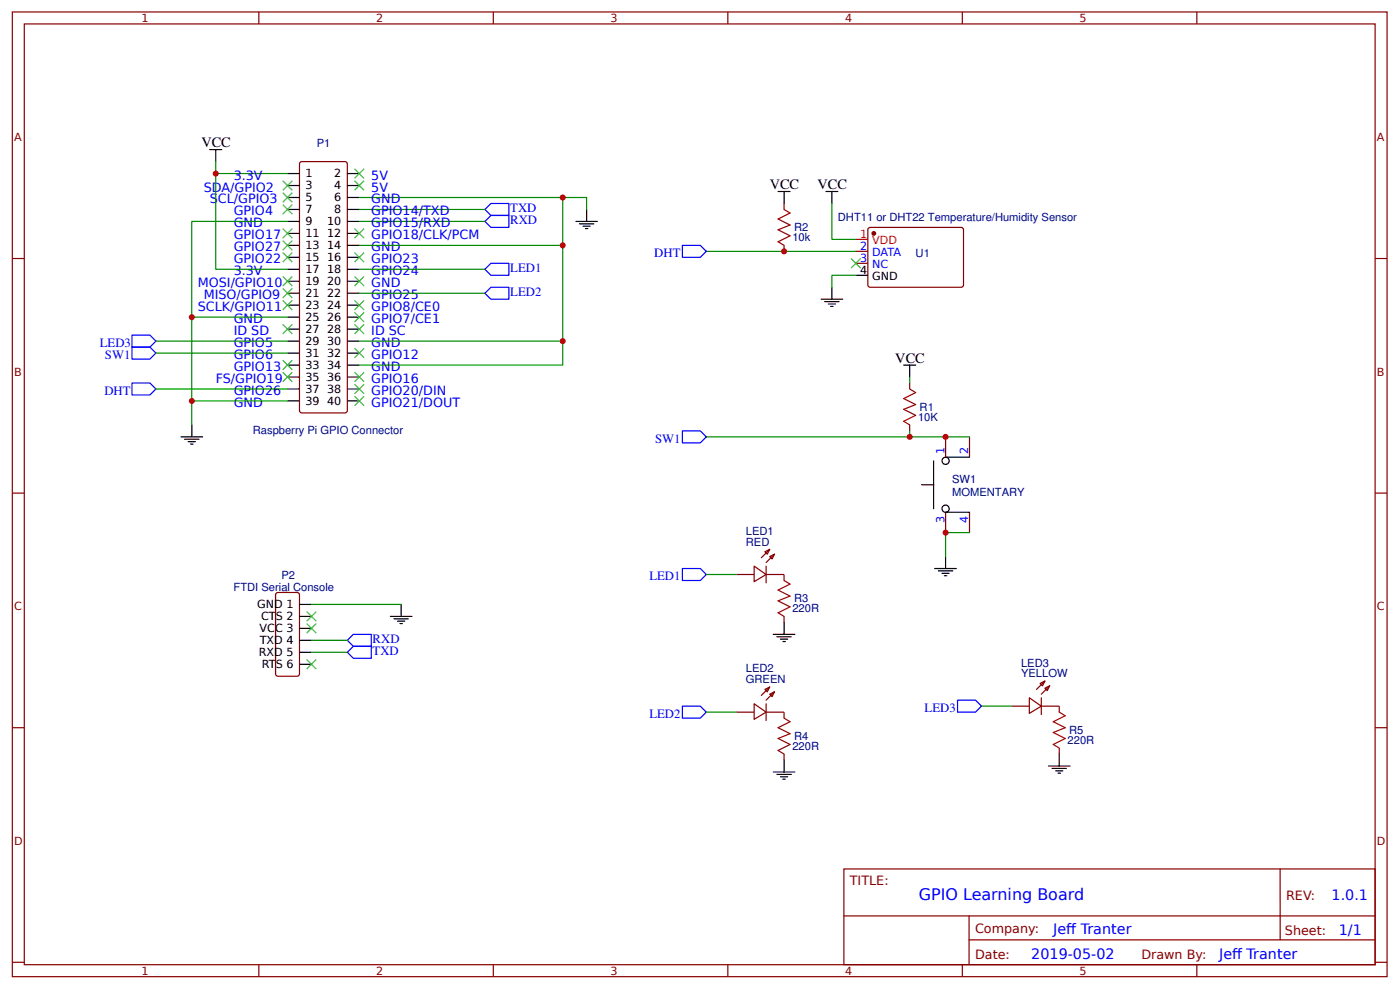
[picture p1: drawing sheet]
<svg xmlns="http://www.w3.org/2000/svg" width="310mm" height="219mm" viewBox="0 0 310 219" stroke-linecap="round" stroke-linejoin="round" font-family="sans-serif">
<g fill="none" stroke="#800" stroke-width=".26">
<path d="M2.7 2.6h304v213.3h-304zM5.4 5.3h298.7v208h-298.7zM57.2 2.6v2.7M109.1 2.6v2.7M160.9 2.6v2.7M212.8 2.6v2.7M264.7 2.6v2.7M66.5 35.8l9.8-.1 .4 .3 .1 .2v54.6l-.1 .2-.4 .3h-9.5l-.3-.1-.3-.4v-54.6zM2.7 57.1h2.7M173.4 45v1.3M173.4 54.2v1.4M189.3 55.6h2.6"/>
<path d="M189.3 58.2h2.6M192 50.5l.4-.2h20.4l.3 .5-.1 12.4-.5 .3-20.3-.1-.3-.4zM304.1 57.1h2.6M201.2 84.7v1.3M201.2 93.9v1.3M2.7 109h2.7M304.1 109h2.6M61.2 131h4.5l.5 .2v.3v17.5v.2l-.5 .3h-4.2l-.3-.1-.3-.4v-17.5zM162.8 127h4M166.8 125.1l2.6 1.9-2.6 1.6zM169.1 122l1.1-.6-.5 1.1zM169.4 127h4v1.3"/>
<path d="M169.4 125.1v3.8M170.2 123l1.1-.5-.6 1.1zM170.2 121.4l-1.8 1.9M171.3 122.5l-1.9 1.9M173.4 136.3v1.3M162.8 157.4h4M166.8 155.6l2.6 1.8-2.6 1.6zM169.1 152.4l1.1-.5-.5 1zM169.4 157.4h4v1.3M169.4 155.6v3.7M170.2 153.5l1.1-.6-.6 1.1zM170.2 151.9l-1.8 1.8"/>
<path d="M171.3 152.9l-1.9 1.9M223.7 156.1h3.9M227.6 154.3l2.7 1.8-2.7 1.6zM230 151.1l1.1-.6-.6 1.1zM230.3 156.1h3.9v1.3M230.3 154.3v3.7M231.1 152.1l1-.5-.5 1.1zM231.1 150.5l-1.9 1.9M232.1 151.6l-1.8 1.9M2.7 160.9h2.7M173.4 166.7v1.3M234.2 165.4v1.3"/>
<path d="M304.1 160.9h2.6M186.6 192.1h117.5v21.2h-117.5zM283.1 192.1v15.7M2.7 212.7h2.7M57.2 213.3v2.6M109.1 213.3v2.6M160.9 213.3v2.6M186.6 202.5h117.4M212.8 213.3v2.6M214.3 207.8h89.7M214.3 202.5v10.6M264.7 213.3v2.6"/>
<path d="M304.1 212.7h2.6"/>
</g>
<circle cx="193.2" cy="51.6" r=".4" fill="#800" stroke="#800" stroke-width=".26"/>
<path d="M189.3 52.9h2.6" fill="none" stroke="#f00" stroke-width=".26"/>
<g fill="none" stroke="#000" stroke-width=".26">
<path d="M46.4 33.1h2.6M47.7 33.1v2.6M63.6 38.4h2.6M76.8 38.4h2.7M63.6 41h2.6M63.6 43.7h2.6M63.6 46.3h2.6M63.6 48.9h2.6M63.6 51.6h2.6M63.6 54.2h2.6M63.6 56.9h2.6M63.6 59.5h2.6"/>
<path d="M76.8 41h2.7M76.8 43.7h2.7M76.8 46.3h2.7M76.8 48.9h2.7M76.8 51.6h2.7M76.8 54.2h2.7M76.8 56.9h2.7M76.8 59.5h2.7M127.3 48.9h4.8M128.1 49.5h3.2M128.9 50h1.6M129.5 50.5h.5"/>
<path d="M129.7 46.3v2.6M172.1 42.3h2.6M173.4 42.3v2.7M182.6 42.3h2.7M184 42.3v2.7M63.6 62.2h2.6M63.6 64.8h2.6M63.6 67.5h2.6M63.6 70.1h2.6M63.6 72.8h2.6M63.6 75.4h2.6M63.6 78.1h2.6"/>
<path d="M76.8 62.2h2.7M76.8 64.8h2.7M76.8 67.5h2.7M76.8 70.1h2.7M76.8 72.8h2.7M76.8 75.4h2.7M76.8 78.1h2.7M181.6 66.1h4.7M182.4 66.7h3.2M183.2 67.2h1.6M183.7 67.7h.5M184 63.5v2.6"/>
<path d="M189.3 60.9h2.6M40 96.6h4.8M40.8 97.1h3.2M41.6 97.6h1.6M42.1 98.2h.6M42.4 93.9v2.7M63.6 80.7h2.6M63.6 83.3h2.6M63.6 86h2.6M63.6 88.6h2.6M76.8 80.7h2.7M76.8 83.3h2.7"/>
<path d="M76.8 86h2.7M76.8 88.6h2.7M199.8 80.7h2.7M201.2 80.7v2.6M203.8 107.2h2.7M206.5 101.9v10.5M66.2 133.6h2.7M66.2 136.3h2.7M66.2 138.9h2.7M86.3 136.3h4.8M87.1 136.8h3.2M87.9 137.3h1.6"/>
<path d="M88.5 137.8h.5M88.7 133.6v2.7M173.4 137.6v2.6M206.7 125.7h4.8M207.5 126.2h3.2M208.3 126.7h1.6M208.8 127.3h.6M209.1 123v2.7M66.2 141.6h2.7M66.2 144.2h2.7M66.2 146.8h2.7M171 140.2h4.8"/>
<path d="M171.8 140.8h3.2M172.6 141.3h1.6M173.1 141.8h.5M171 170.7h4.8M171.8 171.2h3.2M172.6 171.7h1.6M173.1 172.2h.5M173.4 168v2.7M231.9 169.3h4.7M232.6 169.9h3.2M233.4 170.4h1.6M234 170.9h.5"/>
<path d="M234.2 166.7v2.6"/>
</g>
<path d="M173.4 46.3l1.3 .8-2.6 1.3 2.6 1.3-2.6 1.1 2.6 1.3-2.6 1.3 1.3 .8M201.2 86l1.3 .8-2.7 1.3 2.7 1.3-2.7 1.1 2.7 1.3-2.7 1.3 1.4 .8M173.4 128.3l1.3 .8-2.6 1.3 2.6 1.4-2.6 1 2.6 1.3-2.6 1.4 1.3 .8M173.4 158.7l1.3 .8-2.6 1.4 2.6 1.3-2.6 1 2.6 1.4-2.6 1.3 1.3 .8M234.2 157.4l1.4 .8-2.7 1.3 2.7 1.4-2.7 1 2.7 1.3-2.7 1.4 1.3 .8" fill="none" stroke="#a00000" stroke-width=".26"/>
<g fill="none" stroke="#080" stroke-width=".26">
<path d="M47.7 35.7v2.7h15.9M47.7 38.4v21.1h15.9M63.6 48.9h-21.2v39.7M79.5 43.7h50.2v2.6M79.5 46.3h27.7M79.5 48.9h27.7M79.5 59.5h27.7M124.4 43.7v10.5h-44.9M124.4 54.2v21.2h-44.9M156.2 55.6h33.1M184 45v7.9h5.3M34.5 75.4h29.1"/>
<path d="M34.5 78.1h29.1M42.4 70.1h21.2M79.5 64.8h27.7M124.4 75.4v5.3h-44.9M189.3 60.9h-5.3v2.6M34.5 86h29.1M63.6 88.6h-21.2v5.3M201.2 95.2v1.4h-45M201.2 83.3v1.4M68.9 133.6h19.8M156.2 127h6.6M68.9 141.6h7.9"/>
<path d="M68.9 144.2h7.9M156.2 157.4h6.6M217 156.1h6.7"/>
</g>
<g fill="#000" stroke="#3c3" stroke-width=".26">
<path d="M62.5 40l2.1 2.1zM64.6 40l-2.1 2.1z"/>
<path d="M78.4 37.3l2.1 2.1zM80.5 37.3l-2.1 2.1z"/>
<path d="M78.4 40l2.1 2.1zM78.4 42.1l2.1-2.1z"/>
<path d="M62.5 50.5l2.1 2.2zM64.6 50.5l-2.1 2.2z"/>
<path d="M62.5 53.2l2.1 2.1zM64.6 53.2l-2.1 2.1z"/>
<path d="M62.5 55.8l2.1 2.1zM64.6 55.8l-2.1 2.1z"/>
<path d="M62.5 42.6l2.1 2.1zM64.6 42.6l-2.1 2.1z"/>
<path d="M62.5 45.2l2.1 2.2zM64.6 45.2l-2.1 2.2z"/>
<path d="M78.4 50.5l2.1 2.2zM80.5 50.5l-2.1 2.2z"/>
<path d="M78.4 55.8l2.1 2.1zM80.5 55.8l-2.1 2.1z"/>
<path d="M188.2 57.1l2.1 2.2zM190.3 57.1l-2.1 2.2z"/>
<path d="M62.5 61.1l2.1 2.1zM64.6 61.1l-2.1 2.1z"/>
<path d="M62.5 63.8l2.1 2.1zM64.6 63.8l-2.1 2.1z"/>
<path d="M62.5 66.4l2.1 2.1zM64.6 66.4l-2.1 2.1z"/>
<path d="M62.5 71.7l2.1 2.1zM64.6 71.7l-2.1 2.1z"/>
<path d="M62.5 79.6l2.1 2.2zM64.6 79.6l-2.1 2.2z"/>
<path d="M78.4 77l2.1 2.1zM80.5 77l-2.1 2.1z"/>
<path d="M78.4 71.7l2.1 2.1zM80.5 71.7l-2.1 2.1z"/>
<path d="M78.4 69.1l2.1 2.1zM80.5 69.1l-2.1 2.1z"/>
<path d="M78.4 66.4l2.1 2.1zM80.5 66.4l-2.1 2.1z"/>
<path d="M78.4 61.1l2.1 2.1zM80.5 61.1l-2.1 2.1z"/>
<path d="M62.5 82.3l2.1 2.1zM64.6 82.3l-2.1 2.1z"/>
<path d="M78.4 87.6l2.1 2.1zM80.5 87.6l-2.1 2.1z"/>
<path d="M78.4 84.9l2.1 2.1zM80.5 84.9l-2.1 2.1z"/>
<path d="M78.4 82.3l2.1 2.1zM80.5 82.3l-2.1 2.1z"/>
<path d="M67.8 135.2l2.1 2.1zM69.9 135.2l-2.1 2.1z"/>
<path d="M67.8 137.8l2.1 2.2zM67.8 140l2.1-2.2z"/>
<path d="M67.8 145.8l2.1 2.1zM67.8 147.9l2.1-2.1z"/>
</g>
<g fill="none" stroke="#00f" stroke-width=".26">
<path d="M107.2 59.5l1.4-1.3h3.9v2.7h-3.9zM107.2 46.3l1.4-1.3h3.9v2.6h-3.9zM107.2 48.9l1.4-1.3h3.9v2.7h-3.9zM150.9 54.2h4l1.3 1.4-1.3 1.3h-4zM29.2 74.1h4l1.3 1.3-1.3 1.3h-4zM29.2 76.7h4l1.3 1.4-1.3 1.3h-4zM107.2 64.8l1.4-1.3h3.9v2.6h-3.9zM29.2 84.7h4l1.3 1.3-1.3 1.3h-4zM150.9 95.2h4l1.3 1.4-1.3 1.3h-4zM150.9 125.7h4l1.3 1.3-1.3 1.3h-4zM76.8 141.6l1.3-1.4h4v2.7h-4zM76.8 144.2l1.3-1.3h4v2.6h-4z"/>
<path d="M150.9 156.1h4l1.3 1.3-1.3 1.3h-4zM211.7 154.8h4l1.3 1.3-1.3 1.3h-4z"/>
</g>
<g fill="#fff" stroke="#000" stroke-width=".26">
<circle cx="209.1" cy="112.4" r=".79"/>
<circle cx="209.1" cy="101.9" r=".79"/>
</g>
<path d="M209.1 96.6v4.5M214.4 96.6v4.5M209.1 113.2v4.5M214.4 113.2v4.5" fill="none" stroke="#800" stroke-width=".26"/>
<path d="M209.1 101.1h5.3M209.1 113.2h5.3" fill="none" stroke="#000" stroke-width=".26"/>
<path d="M201.2 96.6h13.2M214.4 117.7h-5.3v5.3" fill="none" stroke="#080" stroke-width=".26"/>
<g fill="#c00">
<circle cx="209.1" cy="96.6" r=".66"/>
<circle cx="201.2" cy="96.6" r=".66"/>
<circle cx="124.4" cy="43.7" r=".66"/>
<circle cx="173.4" cy="55.6" r=".66"/>
<circle cx="47.7" cy="38.4" r=".66"/>
<circle cx="42.4" cy="88.6" r=".66"/>
<circle cx="42.4" cy="70.1" r=".66"/>
<circle cx="124.4" cy="75.4" r=".66"/>
<circle cx="124.4" cy="54.2" r=".66"/>
<circle cx="209.1" cy="117.7" r=".66"/>
</g>
<text font-size="3.5" fill="#00f" x="203.2" y="198.9">GPIO Learning Board</text>
<g font-size="3.2">
<text x="44.5" y="32.5">VCC</text>
<text x="170.2" y="41.8">VCC</text>
<text x="180.8" y="41.8">VCC</text>
<text x="198" y="80.2">VCC</text>
</g>
<g font-size="3.2" fill="#00f">
<text x="294.5" y="199">1.0.1</text>
<text x="232.9" y="206.4">Jef Tranter</text>
<text x="235.8" y="206.4">f</text>
<text x="296" y="206.8">1/1</text>
<text x="228.1" y="212.1">2019-05-02</text>
<text x="269.6" y="212">Jef Tranter</text>
<text x="272.5" y="212">f</text>
</g>
<g font-size="2.8" fill="#00f">
<text x="51.7" y="39.7">3.3V</text>
<text x="82.1" y="39.7">5V</text>
<text x="45.1" y="42.3">SDA/GPIO2</text>
<text x="46.4" y="45">SCL/GPIO3</text>
<text x="51.7" y="47.6">GPIO4</text>
<text x="82.1" y="42.3">5V</text>
<text x="82.1" y="45">GND</text>
<text x="82.1" y="47.6">GPIO14/TXD</text>
<text x="112.8" y="46.9">TXD</text>
<text x="51.7" y="50.3">GND</text>
<text x="51.7" y="52.9">GPIO17</text>
<text x="82.1" y="50.3">GPIO15/RXD</text>
<text x="82.1" y="52.9">GPIO18/CLK/PCM</text>
<text x="112.8" y="49.5">RXD</text>
<text x="51.7" y="55.6">GPIO27</text>
<text x="51.7" y="58.2">GPIO22</text>
<text x="82.1" y="55.6">GND</text>
<text x="82.1" y="58.2">GPIO23</text>
<text x="144.7" y="56.9">DHT</text>
<text x="43.7" y="63.5">MOSI/GPIO10</text>
<text x="51.7" y="60.9">3.3V</text>
<text x="82.1" y="60.9">GPIO24</text>
<text x="82.1" y="63.5">GND</text>
<text x="112.8" y="60.1">LED1</text>
<text x="112.8" y="65.4">LED2</text>
<text x="43.7" y="68.8">SCLK/GPIO11</text>
<text x="45.1" y="66.1">MISO/GPIO9</text>
<text x="51.7" y="71.4">GND</text>
<text x="82.1" y="66.1">GPIO25</text>
<text x="82.1" y="68.8">GPIO8/CE0</text>
<text x="82.1" y="71.4">GPIO7/CE1</text>
<text x="22.1" y="76.7">LED3</text>
<text x="51.7" y="74.1">ID SD</text>
<text x="51.7" y="76.7">GPIO5</text>
<text x="82.1" y="74.1">ID SC</text>
<text x="82.1" y="76.7">GND</text>
<text x="23.2" y="79.3">SW1</text>
<text x="51.7" y="79.4">GPIO6</text>
<text x="51.7" y="82">GPIO13</text>
<text x="82.1" y="79.4">GPIO12</text>
<text x="82.1" y="82">GND</text>
<text x="23.1" y="87.3">DHT</text>
<text x="47.7" y="84.7">FS/GPIO19</text>
<text x="51.7" y="87.3">GPIO26</text>
<text x="51.7" y="90">GND</text>
<text x="82.1" y="84.7">GPIO16</text>
<text x="82.1" y="87.3">GPIO20/DIN</text>
<text x="82.1" y="90">GPIO21/DOUT</text>
<text x="144.9" y="97.9">SW1</text>
<text x="143.6" y="128.3">LED1</text>
<text x="82.4" y="142.1">RXD</text>
<text x="82.4" y="144.8">TXD</text>
<text x="143.6" y="158.7">LED2</text>
<text x="204.4" y="157.4">LED3</text>
</g>
<g font-size="2.8" fill="#800">
<text x="187.9" y="195.5">TITLE:</text>
<text x="284.4" y="199">REV:</text>
<text x="215.6" y="206.2">Company:</text>
<text x="284.1" y="206.6">Sheet:</text>
<text x="215.6" y="211.9">Date:</text>
<text x="252.4" y="212">Drawn By:</text>
</g>
<g font-size="2.5" fill="#800">
<text x="31.3" y="4.9">1</text>
<text x="83.2" y="4.9">2</text>
<text x="135" y="4.9">3</text>
<text x="186.9" y="4.9">4</text>
<text x="238.7" y="4.9">5</text>
<text x="3.1" y="31.2">A</text>
<text x="304.5" y="31.2">A</text>
<text x="3.1" y="83.1">B</text>
<text x="304.5" y="83.1">B</text>
<text x="3.1" y="134.9">C</text>
<text x="304.5" y="134.9">C</text>
<text x="3.1" y="186.8">D</text>
<text x="304.5" y="186.8">D</text>
<text x="31.3" y="215.5">1</text>
<text x="83.2" y="215.5">2</text>
<text x="135" y="215.5">3</text>
<text x="186.9" y="215.5">4</text>
<text x="238.7" y="215.5">5</text>
</g>
<g font-size="2.5" fill="#000080">
<text x="70" y="32.5">P1</text>
<text x="175.2" y="53.4">10k</text>
<text x="175.6" y="51.2">R2</text>
<text x="185.3" y="48.9">DHT11 or DHT22 Temperature/Humidity Sensor</text>
<text x="202.5" y="56.9">U1</text>
<text x="203" y="93">10K</text>
<text x="203.4" y="90.8">R1</text>
<text x="55.9" y="96">Raspberry Pi GPIO Connector</text>
<text x="210.6" y="106.8">SW1</text>
<text x="210.6" y="109.7">MOMENTARY</text>
<text x="164.9" y="118.2">LED1</text>
<text x="164.9" y="120.6">RED</text>
<text x="51.6" y="130.6">FTDI Serial Console</text>
<text x="62.3" y="127.9">P2</text>
<text x="175.2" y="135.4">220R</text>
<text x="175.6" y="133.2">R3</text>
<text x="164.9" y="148.7">LED2</text>
<text x="225.8" y="147.3">LED3</text>
<text x="225.8" y="149.8">YELLOW</text>
<text x="164.9" y="151.1">GREEN</text>
<text x="175.2" y="165.8">220R</text>
<text x="175.6" y="163.6">R4</text>
<text x="236.1" y="164.5">220R</text>
<text x="236.4" y="162.3">R5</text>
</g>
<g font-size="2.5">
<text x="67.5" y="39.2">1</text>
<text x="67.5" y="41.8">3</text>
<text x="73.9" y="39.2">2</text>
<text x="73.9" y="41.8">4</text>
<text x="67.5" y="44.4">5</text>
<text x="67.5" y="47.1">7</text>
<text x="73.9" y="44.4">6</text>
<text x="73.9" y="47.1">8</text>
<text x="67.5" y="49.7">9</text>
<text x="67.5" y="52.4">11</text>
<text x="72.3" y="49.7">10</text>
<text x="72.3" y="52.4">12</text>
<text x="67.5" y="55">13</text>
<text x="67.5" y="57.7">15</text>
<text x="72.3" y="55">14</text>
<text x="72.3" y="57.7">16</text>
<text x="67.5" y="60.3">17</text>
<text x="67.5" y="63">19</text>
<text x="67.5" y="65.6">21</text>
<text x="72.3" y="60.3">18</text>
<text x="72.3" y="63">20</text>
<text x="72.3" y="65.6">22</text>
<text x="190.2" y="60.6">4</text>
<text x="192.9" y="61.9">GND</text>
<text x="67.5" y="68.3">23</text>
<text x="67.5" y="70.9">25</text>
<text x="72.3" y="68.3">24</text>
<text x="72.3" y="70.9">26</text>
<text x="67.5" y="73.6">27</text>
<text x="67.5" y="76.2">29</text>
<text x="72.3" y="73.6">28</text>
<text x="72.3" y="76.2">30</text>
<text x="67.5" y="78.8">31</text>
<text x="67.5" y="81.5">33</text>
<text x="72.3" y="78.8">32</text>
<text x="72.3" y="81.5">34</text>
<text x="67.5" y="84.1">35</text>
<text x="67.5" y="86.8">37</text>
<text x="67.5" y="89.4">39</text>
<text x="72.3" y="84.1">36</text>
<text x="72.3" y="86.8">38</text>
<text x="72.3" y="89.4">40</text>
<text x="56.9" y="134.4">GND 1</text>
<text x="57.7" y="137.1">CTS 2</text>
<text x="57.4" y="139.7">VCC 3</text>
<text x="57.4" y="142.3">TXD 4</text>
<text x="57.2" y="145">RXD 5</text>
<text x="57.9" y="147.6">RTS 6</text>
</g>
<g font-size="2.5" fill="#f00">
<text x="190.2" y="52.7">1</text>
<text x="192.9" y="54">VDD</text>
</g>
<g font-size="2.5" fill="#00f">
<text x="190.2" y="55.3">2</text>
<text x="190.2" y="57.9">3</text>
<text x="192.9" y="56.6">DATA</text>
<text x="192.9" y="59.3">NC</text>
<text x="208.8" y="100.3" transform="rotate(-90 208.8 100.3)">1</text>
<text x="214.1" y="100.3" transform="rotate(-90 214.1 100.3)">2</text>
<text x="208.8" y="115.6" transform="rotate(-90 208.8 115.6)">3</text>
<text x="214.1" y="115.6" transform="rotate(-90 214.1 115.6)">4</text>
</g>
</svg>
